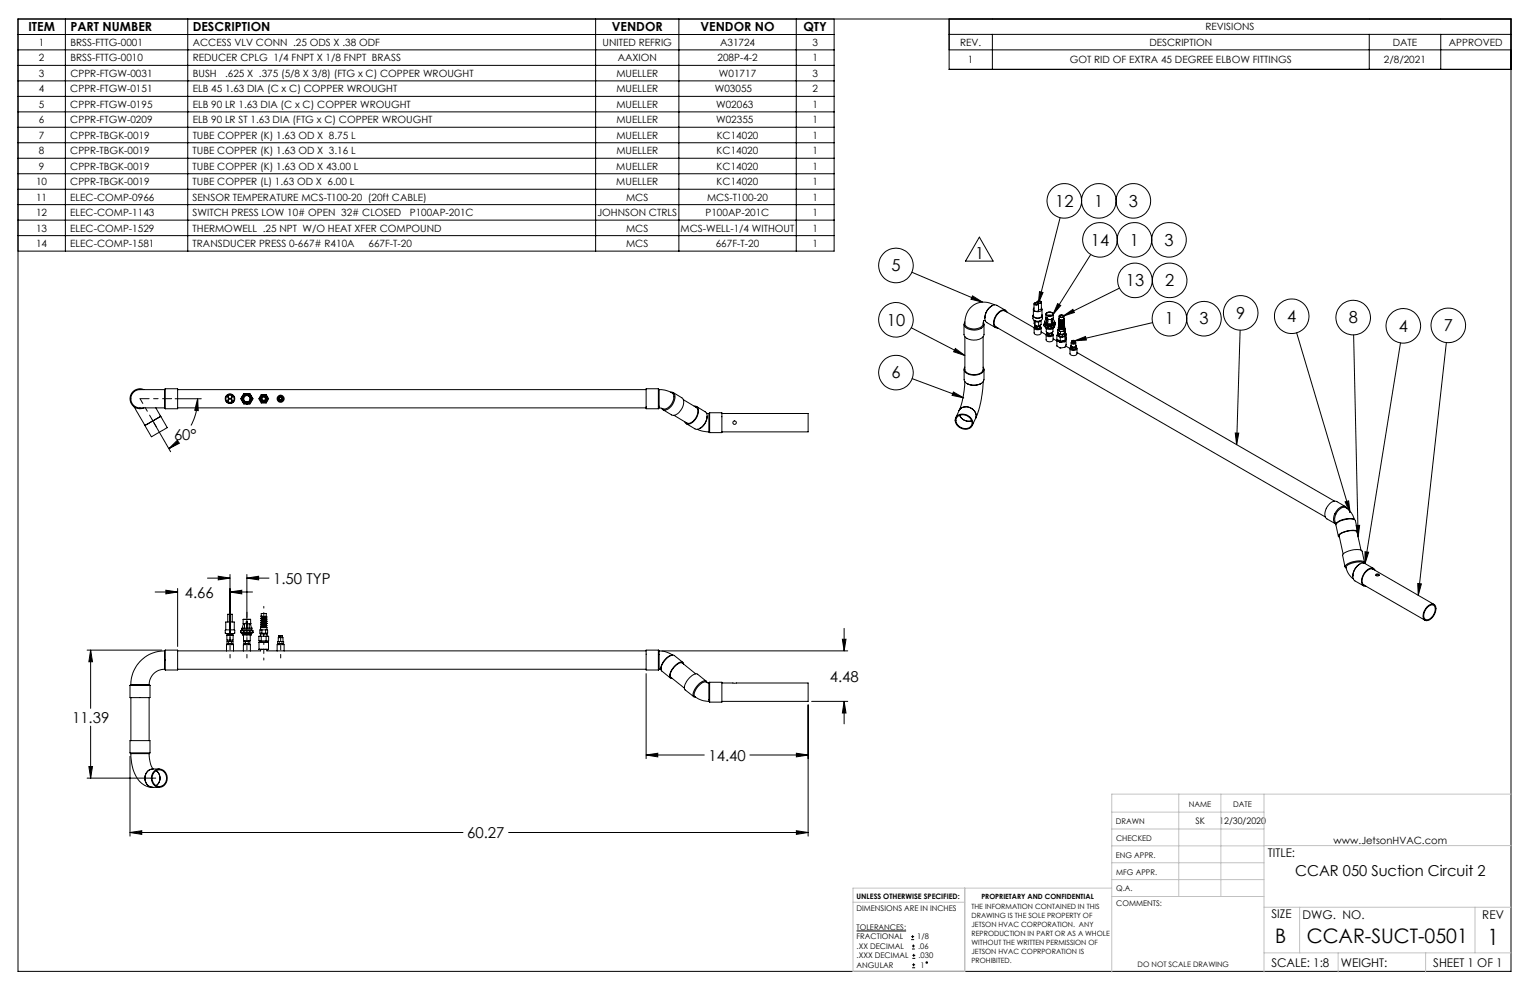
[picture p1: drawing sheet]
<svg xmlns="http://www.w3.org/2000/svg" width="432mm" height="279mm" viewBox="0 0 432 279" stroke-linecap="round" stroke-linejoin="round" font-family="sans-serif">
<g fill="none" stroke="#000" stroke-width=".28">
<path d="M5.1 9.7h230.3M5.1 14.1h230.3M5.1 18.5h230.3M5.1 5.4h421.3v268.7h-421.3zM18.5 5.4v65.5M53 5.4v65.5M168.1 5.4v65.5M191.6 5.4v65.5M224.7 5.4v65.5M235.4 5.4v65.5h-230.3M267.9 5.4v14.2h158.5M267.9 9.7h158.5"/>
<path d="M267.9 14.1h158.5M280.1 9.7v4.4M280.1 14.1v5.5M386.4 9.7v9.9M406.6 9.7v9.9M5.1 22.8h230.3M5.1 27.2h230.3M5.1 31.6h230.3M5.1 35.9h230.3M5.1 40.3h230.3M5.1 44.7h230.3M5.1 49h230.3"/>
<path d="M5.1 53.4h230.3M5.1 57.7h230.3M5.1 62.1h230.3M5.1 66.5h230.3M257.4 76.8l19.9 8.5M276.4 66.9l3.9 6.8h-7.8zM299.2 61.4l-6.1 24.2M307.8 71.8l-10.6 17M257.2 92.5l15.1 7.8M269.6 98.4l2.7 1.9-3.2-1zM272.1 91.5v2.9a2.93 2.93 0 0 0 3.7 1.5 1.95 1.95 0 0 0 1.9-1.5v-2.9M272.3 90.9a1.39 1.39 0 0 0 1.3 2.1 3.3 3.3 0 0 0 4.1-1.2l-.2-.9"/>
<path d="M272.3 95v9.2a2.96 2.96 0 0 0 4.2 1.2l1-.9v-9.5M274.5 83.5l2.8 1.8-3.3-.8zM277.6 90.5l.5 .1M278 89.7l.3 1.2 2.7 1.6M279.9 86.3a4 4 0 0 0-1.9 3.4M280.6 86a5.4 5.4 0 0 0-6 .2 5.4 5.4 0 0 0-2.1 5.7 3.4 3.4 0 0 0 4.9-.3l.2-1.1M281 92.2l93.1 53.7M283.6 87.7l8.3 4.8v1.4a1.11 1.11 0 0 0 1.9 0v-1.4M283.8 87.8a2.3 2.3 0 0 0-2.8 1.8 1.95 1.95 0 0 0 .2 2.7M283.8 87.6l-2.5-1.4a2.65 2.65 0 0 0-3 2.1l-.3 1.4M284.2 88.1a1.42 1.42 0 0 0-2.4 .1l-.2 .2a3.2 3.2 0 0 0-.8 3.9l.9 .3M291.5 89.2v.6a1.49 1.49 0 0 0 1.3 .9 1.49 1.49 0 0 0 1.4-.8v-.7"/>
<path d="M291.6 88.9l-.1 .4M291.6 88.9a1.35 1.35 0 0 0 1.2 1 1.35 1.35 0 0 0 1.3-.7v-.3M291.6 87.3v1.8a1.44 1.44 0 0 0 2.5 0v-1.8M291.8 85.6l.8-.2a.59 .59 0 0 1 .6-.5 .59 .59 0 0 1 .6 .5l-.7 .2a.63 .63 0 0 1-.7 .5 .63 .63 0 0 1-.6-.5zM291.8 85.7v1.9l.2 .2M291.8 86.9l-.2 .5 .4 .4M291.9 90.4v.9l.2 .6M292 85.8v-.1a.59 .59 0 0 1 .9 .1M292 90.5l.1 .3M292.1 91.9h.1M292.1 85.5h.1a.36 .36 0 0 1 .5-.1 .36 .36 0 0 1 .1 .5l-.1 .1a.36 .36 0 0 1-.5 0 .36 .36 0 0 1-.1-.5zM292.1 92.1a.59 .59 0 0 0-.1 .8 .59 .59 0 0 0 .8 .2 .62 .62 0 0 0 .8-.2 .62 .62 0 0 0 0-.8"/>
<path d="M292.1 91.9v.5l.6 .3M292.1 91.9l.6 .3M292.1 90.8l1 .1M292.1 91.9l1 .1M292.1 90.8v1.1M292.2 90.6l.4 .2 .9-.2M292.3 92.6v-.2a.69 .69 0 0 0 1.1 .2M292.6 85.3v.1M292.7 92.2v.5M292.8 85.3l.4-.3 .5 .3M292.8 85.1l.2-.1a.36 .36 0 0 1 .5 0 .36 .36 0 0 1 .1 .5h-.1a.41 .41 0 0 1-.5 .1 .41 .41 0 0 1-.2-.5zM293.1 85.7v1.9l-.5 .3-.6-.1"/>
<path d="M293.1 90.9v1.1M293.4 82.3l1 .2-1.3 3.1zM293.4 92.6h.1M293.4 92.1l-.7 .1M293.4 92.1v.5M293.4 92.6l-.7 .1M293.5 91.8l-.5 .3-.8-.2M293.5 91.8l-.1 .3M293.6 91.8l-.2 .8M293.8 90.4v.1M293.8 90.5v1.1l-.7 .4M293.8 93.7l1.4 .8"/>
<path d="M293.8 90.5l-.7 .4M293.9 85.3v1.8l-.3 .3h-.5M293.9 86.9a.71 .71 0 0 1 0 .8 .71 .71 0 0 1-.8 .3l-1.1-.2M294.1 88.9l.1 .4M294.6 91.5l1.2 .8M294.6 91.5v.4l1.2 .7M294.8 91.1a1.51 1.51 0 0 0 2.5 .7l.3-.7M294.9 90.7a1.37 1.37 0 0 0 2.1 .8l.5-.3 .1-.5M294.9 90.7l-.1 .4M295 92.2a1.51 1.51 0 0 0 2.5 .2M295.1 92.3a1.82 1.82 0 0 0 2.1 .2M295.1 91.1l1 .3 1-.2"/>
<path d="M295.2 88.7v1.1M295.2 94.4v1.5a1.11 1.11 0 0 0 2 0v-1.5M295.3 90.1a.58 .58 0 0 0-.4 .6 .58 .58 0 0 0 .3 .5M295.3 92.7v.8a1.05 1.05 0 0 0 1.6 .4M295.3 90.1h.1M295.3 90.1l.2 .1M295.3 88.4a1.01 1.01 0 0 1 1.1-.4 1.01 1.01 0 0 1 .7 .8l-.2 .2a.99 .99 0 0 1-1.6-.5zM295.5 88.3l.2-.1a.83 .83 0 0 1 1.3 .6 .92 .92 0 0 1-.9 .4 .92 .92 0 0 1-.7-.8zM295.5 94.1a.54 .54 0 0 0-.2 .7 .54 .54 0 0 0 .7 .2 .72 .72 0 0 0 .8 0 .72 .72 0 0 0 .2-.9M295.5 93.9v.4l.6 .3M295.5 90l-.2 1.2M295.5 88.2a.55 .55 0 0 0-.3 .8 .55 .55 0 0 0 .7 .3 .79 .79 0 0 0 .9-.1 .79 .79 0 0 0 .3-.8l-.2-.2"/>
<path d="M295.6 90h.1M295.6 90l-.3 1.2M295.6 89.7v.3l-.3 .1zM295.6 89.7l-.2-.2-.3 .5 .2 .1M295.6 89h1.2M295.6 94.4a.67 .67 0 0 0 1.2 .1M295.7 94.4v.1M295.7 90.9l-.4 .3M295.8 90.1v.8M295.8 92.3v.3M295.8 94.1l.3 .1M295.9 94.1h.6"/>
<path d="M296.1 94.2v.4M296.7 90.1v.8M296.7 90.9l.4 .3M296.8 94.5h.1M296.8 94.1l-.7 .1M296.8 94.1v.4M296.8 94.5l-.7 .1M296.9 93.9l-.1 .2M296.9 90h.1M296.9 90l.2 1.2M297 93.9v.2M297 94.1l-.2 .4"/>
<path d="M297.1 89.9v.2M297.1 90.1a.54 .54 0 0 1 .5 .5 .54 .54 0 0 1-.3 .5M297.1 90.1l-.1 .1M297.2 92.7v.8l-.3 .4M297.2 95.6l1.1 .6M297.3 88.7v.9a1.25 1.25 0 0 1-1.8 .4M297.4 92l-1.6 .3M297.4 92.4l-1.6 .2M297.4 92v.4M297.6 90.7v.4M297.9 91l-.3-.1a1.58 1.58 0 0 1-2.7 0l-.3 .6M297.9 91l-.5 1"/>
<path d="M297.9 91l-.5 1.4M298.3 96.1v1.5l.9 .6 1.4-.2 .3-.7M298.3 94.7v1l.9 .6M298.3 94.7l.9 .5M298.5 85.7l.9 .5-2.2 2.6zM298.5 95.9l.7 .6 1.2-.2 .1-.2M298.5 94.1l-.2 .6M298.6 93.2l.7 .4M298.6 93.2v.7l.7 .5M298.6 93.8l-.1 .5 .3 .6M298.6 94l.2 .4M298.7 92.9l-.1 .3"/>
<path d="M298.7 92.3v.1M298.7 92.4a1 1 0 0 0 1.6 .4M298.7 92.5v.5a1.05 1.05 0 0 0 1.8 0v-.5M298.7 91.8a.93 .93 0 0 0 .8 .7 .93 .93 0 0 0 1-.5M298.8 91.3a.9 .9 0 0 0 .7 .7 .9 .9 0 0 0 .9-.5M298.8 92.1a.93 .93 0 0 0 .5 .8 .93 .93 0 0 0 1-.1M298.8 90.8a.85 .85 0 0 0 .7 .7 .85 .85 0 0 0 .9-.4M298.8 94.7l1.1 .2M298.8 91.6a.93 .93 0 0 0 .5 .8 .93 .93 0 0 0 1-.1l.2-.3-.2-.2M298.8 96.1l.4 .2M298.8 94.4l1.1 .1M298.8 94.4v.5"/>
<path d="M298.8 94.9l1.1 .2M298.8 89.9a.79 .79 0 0 0 .7 .6 .79 .79 0 0 0 .8-.4M298.8 90.3a.82 .82 0 0 0 .7 .7 .82 .82 0 0 0 .9-.4M298.8 91.1a.84 .84 0 0 0 .6 .9 .84 .84 0 0 0 1-.4l-.1-.2M298.9 90.6a.81 .81 0 0 0 .6 .8 .81 .81 0 0 0 .9-.4l-.2-.1M298.9 89.8a.74 .74 0 0 0 .6 .6 .74 .74 0 0 0 .8-.4M298.9 94.1l.4 .3M298.9 89.1l.1-.1a.66 .66 0 0 1 .7-.2 .66 .66 0 0 1 .5 .6l-.3 .2a.68 .68 0 0 1-1-.5zM298.9 90.1a.77 .77 0 0 0 .6 .8 .77 .77 0 0 0 .9-.4l-.2-.1M298.9 89.2v.7M298.9 92.3a.81 .81 0 0 0 1.3 .1M299 91.8a.72 .72 0 0 0 1.2 .1"/>
<path d="M299 91.3a.67 .67 0 0 0 1.2 .1M299 90.8a.62 .62 0 0 0 1.1 .1M299.1 90.3a.59 .59 0 0 0 1 .1M299.1 89.2l.3-.2a.34 .34 0 0 1 .4 0 .34 .34 0 0 1 .1 .4l-.5 .1zM299.1 92.4l.7 .2 .3-.1M299.2 90.4l.4 .2 .4-.1M299.2 91.9l.4 .2 .5-.1M299.2 91.9l.4 .2 .4-.1M299.2 90.9l.5 .2 .3-.1M299.2 90.4h.1M299.2 91.4l.5 .2 .4-.1-.6 .1zM299.2 92.4l.4 .2 .4-.1"/>
<path d="M299.2 95.2v1.1M299.3 90.5h.1M299.3 90.9v.1M299.3 91.4v.1M299.3 91.9v.1M299.3 93.6v.8M299.9 94.5v.6M299.9 92.1l.1 .1M300 89.2l2.8-1.9 .4 .9zM300 91.7l-.8 .1M300.2 94.3l-.8 .1M300.2 96.2l-.9 .1"/>
<path d="M300.3 89.2v.7a.8 .8 0 0 1-1.4 0M300.3 92.4v.4M300.4 93.5l-1.1 .1M300.4 93.5v.7M300.4 94.2l-1.1 .2M300.4 92.3a.89 .89 0 0 1-.8 .8 .89 .89 0 0 1-.9-.7M300.5 92.8l.1 .1M300.5 93.8l.1 .3M300.6 95l-1.4 .2M300.6 95v1.1M300.6 96.1l-1.4 .2M300.6 94.1l.3 .2"/>
<path d="M300.6 92.9l-.2 .6M300.6 92.9v.7l-.2 .6M300.6 94.1v.5l-.7 .5M300.6 94.1l-.7 .4M300.7 97.6l1.3 .8M300.8 95.6l.1 .2-.3 .6-1.2 .2-1.1-.5 .1-.3M300.9 97.3h.1M300.9 95.7v1.6M300.9 94.3v1l-.3 .8M300.9 94.3l-.3 .7M302 98.3v1.5a1.15 1.15 0 0 0 2 0v-1.5M302.2 98a.52 .52 0 0 0-.2 .7 .52 .52 0 0 0 .7 .2 .71 .71 0 0 0 .9 0 .71 .71 0 0 0 .2-.9h-.1"/>
<path d="M302.2 97.7l.6 .3M302.2 97.7v.5l.6 .3M302.3 96.7v.9a.78 .78 0 0 0 1.3 0v-.9M302.3 97.4l-.1 .3M302.4 98.4v-.1a.7 .7 0 0 0 1.1 .1M302.4 96.4l.2 .5a.58 .58 0 0 0 .9-.2v-.3M302.4 96.5a.6 .6 0 0 0 .5 .7 .6 .6 0 0 0 .7-.5l-.1-.2M302.6 96.2l.1-.1a.35 .35 0 0 1 .4-.1 .35 .35 0 0 1 .2 .4 .4 .4 0 0 1-.5 .2 .4 .4 0 0 1-.2-.4zM302.6 96.1a.34 .34 0 0 0-.1 .5 .34 .34 0 0 0 .5 .1l.2-.1a.27 .27 0 0 0 .3-.2 .27 .27 0 0 0-.3-.3M302.7 96.2a.32 .32 0 0 1 .3-.1 .32 .32 0 0 1 .2 .3h-.5zM302.8 98v.5M303.2 96.2l3.2-1.2 .2 1z"/>
<path d="M303.5 98.4h.1M303.6 98v.4M303.6 98h-.8M303.6 98.4l-.8 .1M303.6 97.4l.1 .1M303.7 97.5l-.1 .5M303.7 97.5v.5M303.7 98l-.1 .4M304 99.5l72.6 41.9M315.9 81.3l-15.9 7.9M325.3 91.1l-22.1 5.1M350 93.2l-1 32.3"/>
<path d="M365.9 93.9l15.1 50.8M382 94.5l1.3 57.1M395.3 96.8l-10.1 62.3M408.2 96.7l-7.9 71.3M37.8 114.8l3.1 5.3M40.6 110a2.8 2.8 0 0 0-3.9 2.5 2.8 2.8 0 0 0 3.9 2.6M43.5 119.4l4.7 8.1M44 115.1l1.4 2.4M45.4 117.5l1.8 3.2-4.2 2.4-.3 .2-1.8-3.2M45.4 117.5l-4.5 2.6M46.4 115.1l.3 .3M46.4 110h-3.3a12.4 12.4 0 0 0-5 .4 2.67 2.67 0 0 0-.9 3.3 2.67 2.67 0 0 0 3.2 1.4h6"/>
<path d="M46.4 110v5.1M46.6 109.7v5.7M46.6 109.7h3.5v5.7h-3.5M46.7 109.7l-.3 .3M49.4 112.5h7.4M50.1 115.1h132.3M50.1 110h132.3M55.8 112.5l.2 3.4-1-.1zM55.8 112.5l-.6 4.2-1.3 3.4M64.5 111.5a.65 .65 0 0 1 .9 .1 .65 .65 0 0 1-.2 .9 .64 .64 0 0 1 .2 1 .64 .64 0 0 1-1 0 .64 .64 0 0 1 .2-1l-.3-.4zM68.6 112.5h-.2l.2 .1M68.8 111.1h1.7l.9 1.4-.9 1.5h-1.7l-.4-.7-.5-.8z"/>
<path d="M69.5 113.9h.1M69.5 113.9v-.3h.3v.3M69.5 113.9h.3M69.6 113.6h.1M69.6 111.5v-.3l.1 .3M69.7 113.6h.1M69.8 113.9h.1M70.7 112.5h.3l-.3 .1M73.5 112.7v.4l.3 .1M73.6 112.8a.89 .89 0 0 1 .7-1.1 .89 .89 0 0 1 1 .7 .89 .89 0 0 1-.9 1M73.7 111.3h1.4l.7 1.2-.7 1.2h-1.4l-.6-1.2zM73.8 111.8l-.3 .2v.3"/>
<path d="M73.9 111.6h1.1l.5 .9-.5 1h-1.1l-.6-1zM74.1 113.4h.3M74.2 111.6h.5M74.2 113.5l.2 .1 .3-.1M74.4 111.8a.71 .71 0 0 1 .7 1 .71 .71 0 0 1-1.2 .2 .71 .71 0 0 1 .3-1.1l.2-.1M74.4 111.8a.73 .73 0 0 0-.5 1.1 .73 .73 0 0 0 1.3 0 .73 .73 0 0 0-.5-1.1 .77 .77 0 0 0-.9 1 .77 .77 0 0 0 1.2 .4 .77 .77 0 0 0-.1-1.3 .8 .8 0 0 0-1.2 .6 .8 .8 0 0 0 1 .9 .8 .8 0 0 0 .4-1.3 .82 .82 0 0 0-1.3-.1 .82 .82 0 0 0 .3 1.3 .82 .82 0 0 0 1.1-.7 .85 .85 0 0 0-1-.8 .85 .85 0 0 0-.5 1.3 .85 .85 0 0 0 1.4 0 .88 .88 0 0 0-.6-1.4 .88 .88 0 0 0-1 1.1 .88 .88 0 0 0 1.4 .5l.3-.3 .1-.6M74.4 111.8h.1M75.1 111.8l.3 .2v.3M75.4 112.7v.4l-.3 .1M78.8 111.9h.8l.4 .6-.4 .7h-.8l-.4-.7zM185.8 109.7h-3.4v5.7h3.4M185.8 109.7v5.7"/>
<path d="M185.8 109.7l.2 .3M186 110a5.8 5.8 0 0 1 4 1.3 3.4 3.4 0 0 1-2.7 4.1l-1.3-.3M186 110v5.1M186 115.1l-.2 .3M189.3 110.7a1.3 1.3 0 0 1 1.1 1.9 3.5 3.5 0 0 1-3.1 3.1l-.6-.5M190 110.8l2.4 1.5a2.74 2.74 0 0 1-.4 3.6 2.26 2.26 0 0 1-2.5 1.2l-2.4-1.5M190.2 117.2l3.7 2.2M192.8 112.8l3.7 2.2M195.9 114.6a1.38 1.38 0 0 1 1.1 2.1 3.3 3.3 0 0 1-3.3 2.9l-.4-.6M196.4 114.9a1.85 1.85 0 0 1 .2 2.6l-.2 .4a2.23 2.23 0 0 1-2.7 1.4M196.6 114.7l2.4 1.5a2.59 2.59 0 0 1-.2 3.5 2.29 2.29 0 0 1-2.7 1.3l-2.4-1.4M199.4 116.6l.7 .1"/>
<path d="M199.6 117.4a3.9 3.9 0 0 1-2.2 3.5M200.1 116.7v5.1M200.3 116.5h3.4v5.6h-3.4M200.3 116.5v5.6M200.3 116.5l-.2 .2M203.7 116.7h24.4v5.2h-24.4M257.4 106.9l14.6 5.4M269.1 110.6l2.9 1.7-3.3-.7zM270.1 117.4a2.76 2.76 0 0 1 3-.2 2.76 2.76 0 0 1 1.4 2.7 2.67 2.67 0 0 1-2.8 1.2 2.67 2.67 0 0 1-2.1-2.2l.1-.8zM270.3 117.5a2.53 2.53 0 0 1 2.7-.1 2.53 2.53 0 0 1 1.2 2.5 2.39 2.39 0 0 1-2.9 .8 2.39 2.39 0 0 1-1.3-2.8zM270.7 115.9a2.64 2.64 0 0 1 3.2-.8 2.64 2.64 0 0 1 1.4 2.9M270.7 115.9l-1 2"/>
<path d="M270.9 117.2a2.73 2.73 0 0 0 3.3 1.5M272.1 104.2v2.9a2.86 2.86 0 0 0 3.7 1.5l1-.3 .8-.8 .1-3.3M272.3 107.7v.1a24.6 24.6 0 0 1-1.6 8.1M272.3 103.6a1.33 1.33 0 0 0 1.1 2 3.5 3.5 0 0 0 4.3-1.1l-.2-.9M272.9 108.2l.1 .1a3.9 3.9 0 0 0 3.9-.1M275.3 118l-.9 2.1M277.5 107.7a28.3 28.3 0 0 1-2.2 10.3M47.7 126.6l2.3-2.3 .6 .8zM49.8 125.1l-2.1 1.5M196.8 121.1l1.6 .6 1.7 .2 .2 .2M348.6 122.2h1l-.6 3.3zM377.9 151.2l1.2 5.2"/>
<path d="M379.6 141.6l1-.2 .4 3.3zM379.7 143l-2.4-1.4a2.2 2.2 0 0 0-2.6 1.3 2.61 2.61 0 0 0-.2 3.5l2.4 1.4M380.2 143.5a1.4 1.4 0 0 0-2.4 0 3.2 3.2 0 0 0-.9 4.3l.1 .1M382.2 146.6a4.7 4.7 0 0 0-2.9-3.4 3.4 3.4 0 0 0-2.4 4.3l.3 .2M382.3 146.6a5.2 5.2 0 0 0-5.2 1.2M382.7 148.3h1l-.4 3.3zM383 150.1l1.1 5.2M383 150.2a2.06 2.06 0 0 0-2.4-.3l-1.6 .4a1.21 1.21 0 0 0-1 1M383.1 150.5a.6 .6 0 0 0-.1-.7 .6 .6 0 0 0-.7-.1 5.4 5.4 0 0 0-4.6 1.5l.3 .4M383.2 150.1l-.7-3.2a3.7 3.7 0 0 0-3.9 0l-1.2 .6-.4 .6 .7 3.2M383.8 159.2a4 4 0 0 0-2 3.4M384.9 158.9a4.9 4.9 0 0 0-5 1 4.7 4.7 0 0 0 2.1 3.5"/>
<path d="M385.1 159a.75 .75 0 0 0-1.1-.7 5.5 5.5 0 0 0-4.4 1.5l.3 .5M385.1 158.7l-.7-3.1a4 4 0 0 0-4 0l-.4 .1a1.38 1.38 0 0 0-1.1 1.1l.7 3.1M385.2 159a2.6 2.6 0 0 0-2.9 1.9 2.44 2.44 0 0 0 .1 3l2.4 1.4M385.2 159l2.5 1.4M385.2 155.7l1.1 .2-1.1 3.2zM43.8 167.1h6.3M46.8 166.6l3.3 .5-3.3 .5zM50.1 166.1v16.4M58.6 163.2h6.3M61.6 162.6l3.3 .6-3.3 .5zM63.6 177.8h2.5l.2 .9-2.7 .1zM63.7 177.8v-2.3h2.4v2.3"/>
<path d="M63.9 178.8l.3 .3M64 179.3h1.8v1.4h-1.8zM64.2 179.1h1.5M64.2 179.1v.2M64.3 175.5v-2.1h1.2v2.1M64.9 167.1l3.3-.5v1zM64.9 162.1v16.8M64.9 167.1h6.4M64.9 179.3v1.4M65.7 179.1v.2M65.9 178.8l-.2 .3M67.9 178h.9"/>
<path d="M67.9 178.5l.5 .1M67.9 178v.5M68.2 178h2.9M68.2 178h-.3M68.3 177.6h1.8a.6 .6 0 0 1 1 .4M68.4 177.3l-.2 .7M68.4 178.6h1.3M68.4 177.3h1.3M68.4 177.3h.1M68.4 178.9h2.5M68.4 178.6v.6h2.5v-.6M68.6 174.8l.1 1.2"/>
<path d="M68.6 174.8h2.1M68.7 176h1M68.7 176h.1M68.7 176l-.3 1.3M68.7 179.2v1.6h1.9v-1.6M68.8 178h1.7M68.8 178.5l.9 .1M68.8 178v.5M68.8 178.5l-.4 .1M69 176.1v1.1M69.5 175.5h.3v.4h-.3zM69.7 162.1v16.8"/>
<path d="M69.7 163.2h6.2M69.7 163.2l3.3-.6v1.1zM69.7 178.6h1.3M69.7 177.3h1.3M69.7 176h1M69.7 176v1.3M70.3 176.1v1.1M70.5 178h.9M70.5 178v.5M70.5 178.5l-.8 .1M70.5 178.5l.5 .1M70.7 176h.1"/>
<path d="M70.7 176l.3 1.3M70.7 174.8v1.2M71 177.3h.1M71 177.3v.3M71.1 178h.3M71.4 178.5l-.4 .1M71.4 178v.5M73.1 179.6h2.7v1.3h-2.7zM73.3 177.8h2.2v.9h-2.2zM73.5 179.6v-.7h1.9v.7M73.5 177.8v-.7h1.8l.1 .7M73.6 176.8v.2"/>
<path d="M73.6 177l.3 .1M73.6 176.2v.2M73.6 176.4l1.7 .2-.2 .2M73.6 176.4l1.5 .4-.4 .1 .3-.1-.6-.2M73.6 176.2l1.7 .3-1.5-.4 .4-.1-.3 .1 .5 .1M73.6 176.8l1.7 .3-1.5-.4 .4-.1-.3 .1 .5 .1M73.6 177l1.3 .1M73.6 175.8l1.6 .1-.2-.1M73.6 175.8h.1M73.6 178.7v.2M73.7 175v.2M73.7 174.6l1.5 .1"/>
<path d="M73.7 175.2l1.3 .4h-.1M73.7 175l1.5 .3M73.7 175.2l1.5 .3M73.7 175.2h.1M73.7 173.8v.2M73.7 174.6h.1M73.7 174l1.5 .3v-.2M73.7 174l.2 .1M73.7 173.8l1.4 .3-.3-.1M73.7 173.1h1.4v.9l-1.4-.2zM73.7 179.6v1.3M73.8 176.7l-.2 .1"/>
<path d="M73.8 176.1l-.2 .1M73.9 175.5l-.3 .1M73.9 174.9l-.2 .1M73.9 177.8v.9M73.9 174.3l-.2 .1M74 174.1l.9 .3-.3 .1 .3-.1-.5-.2M74 175.5l.2-.1-.2 .1 .4 .1M74.2 174.8l-.3 .1 1.3 .4M74.2 175.4l-.4 .1 1.2 .3M74.2 174.8l-.2 .1 .4 .1M74.3 176l-.3 .1M74.3 176.6l-.3 .1"/>
<path d="M74.4 176l.5 .2-.2 .1 .3-.1-1.4-.4 1.6 .2M74.4 174.4l-.4-.1 .2-.1-.3 .1 1.3 .4M74.4 176.8h.1M74.4 176.6h.1M74.4 176h.1M74.4 174.8h.1M74.4 175.4l.4 .2M74.4 174.8l.5 .2-.3 .1M74.4 176.2h.1M74.4 178.9v.7M74.8 175.6l-.2 .1M74.9 176.1l-.3 .2"/>
<path d="M74.9 176.7l-.3 .1M75 177.8v.9M75.1 179.6v1.3M75.1 174.3l-.2 .1M75.2 174.9l-.2 .1M75.2 174.1h.1M75.2 174.7v.2M75.2 175.5l-.2 .1M75.2 174.9l-1.5-.3 1.3 .4-.3 .1M75.2 174.7h.1M75.2 178.7v.2M75.2 175.3v.2"/>
<path d="M75.2 176.1l-.2 .1M75.2 175.9h.1M75.2 175.3h.1M75.3 175.9v.1M75.3 176.5v.1M78.7 179.5h1M78.7 179.5v.5M79.7 179.5v.5M238.2 177.3v6.4M384.8 165.1l17.4 9.9M387.4 160.6l17.3 10M387.6 160.7a1.96 1.96 0 0 0-2.5 1.2 2.29 2.29 0 0 0 0 3.3"/>
<path d="M388.1 161a1.37 1.37 0 0 0-2.3-.1 3.3 3.3 0 0 0-1.1 4.3l.8 .3M388.3 162.4l.4-.2 .5 .2M388.4 162.1l.1-.1a.38 .38 0 0 1 .5 0 .38 .38 0 0 1 .1 .5 .43 .43 0 0 1-.5 .1 .43 .43 0 0 1-.2-.5zM400.1 164.7l1 .1-.8 3.2zM402.7 171.3a1.4 1.4 0 0 1 2.4-.3 3.3 3.3 0 0 1-2.8 4.1 1.98 1.98 0 0 1-.1-3zM402.8 171.4a1.26 1.26 0 0 1 2.1-.2 2.91 2.91 0 0 1-2.5 3.7 1.81 1.81 0 0 1-.1-2.7zM24.6 183.5h21M25.6 183.5l.5 3.3h-1zM25.6 183.5v16.4M36.7 193.4h5.6M36.7 193.4v3.5h5.6v-3.5M36.9 193.2l-.2 .2"/>
<path d="M36.9 193.2h5.2M36.9 196.9v12.1M42.1 193.2l.2 .2M42.1 196.9v12.1M46.4 188.9l.3 .2M46.4 188.9a4.3 4.3 0 0 0-4.3 4.3M46.4 183.7a9.5 9.5 0 0 0-9.5 9.5M46.4 183.7v5.2M46.6 183.5v5.6M46.6 183.5h3.5v5.6h-3.5M46.7 183.5l-.3 .2M50.1 188.9h132.3"/>
<path d="M50.1 183.7h13.8M63.9 183.7v-1.8h2v1.8M63.9 183.7h2M64.1 181h1.7v.6h-1.7zM64.2 180.7v.3M64.3 181.6v.3M64.5 181v.6M65.3 181v.6M65.5 181.6v.3M65.6 180.7v.3M65.9 183.7h2.8M68.7 183.7v-1.8h2v1.8"/>
<path d="M68.7 183.7h2M68.8 181h1.7v.6h-1.7zM69 180.8v.2M69.1 181.6v.3M69.3 181v.6M70.1 181v.6M70.2 181.6v.3M70.3 180.8v.2M73.1 181.3h2.7M73.1 183.2h2.7M73.1 183.2h.1M73.1 181.3h.1"/>
<path d="M73.1 181.3v1.9M73.1 181.3h2.6M73.1 183.2h2.6M73.6 183.3v.4h-2.9M73.6 180.9l.1 .3M75.2 180.9v.3M75.3 183.3v.4h2.9M75.7 181.3h.1M75.7 183.2h.1M75.8 181.3v1.9M78.2 183.7v-1.8h2v1.8M78.2 183.7h2"/>
<path d="M78.4 181h1.6v.6h-1.6zM78.5 181v-1h1.4v1M78.6 181.6v.3M78.8 181v.6M79.6 181v.6M79.8 181.6v.3M80.2 183.7h102.2M182.4 190.1v24M185.8 183.5v5.6M185.8 183.5h-3.4v5.6h3.4M185.8 183.5l.2 .2M186 183.7a6.7 6.7 0 0 1 3.8 1.2"/>
<path d="M186 188.9l.5 .1M186 183.7v5.2M186 188.9l-.2 .2M186.5 188.8l.2 .5 2.5 2M186.8 183.7h52.5M189.3 191.1l3.8 3.1M189.7 184.9a4.5 4.5 0 0 0-3.2 3.9M192.5 187.1l3.9 3.1M192.7 187.2a2.02 2.02 0 0 0-2.4 1.1l-.8 1.1a1.36 1.36 0 0 0-.1 1.8M192.7 186.9l-2.4-1.9a2.75 2.75 0 0 0-2.9 1.6l-.6 1.2-.3 1M192.9 187.4a.75 .75 0 0 0-.5-.6 .75 .75 0 0 0-.8 .2 4.9 4.9 0 0 0-2.6 4.1l.3 .3 .4 .1M196.1 196.6a6.5 6.5 0 0 0 4 1.3l.2 .3"/>
<path d="M199.3 192.3l-2.4-2a2.32 2.32 0 0 0-2.5 1.2l-1 1.4a1.7 1.7 0 0 0 0 1.8l2.4 1.9M199.5 192.7a.82 .82 0 0 0-1.4-.3 4.6 4.6 0 0 0-2.4 4.1l.6 .2M200.1 192.8l-.5-.1a1.37 1.37 0 0 0-1.9 .3 3.6 3.6 0 0 0-1.7 3.5l.1 .1M200.1 192.8v5.1M200.3 192.5h3.4v5.7h-3.4M200.3 192.5v5.7M200.3 192.5l-.2 .3M203.7 192.8h24.4v5.1h-24.4M228.1 198.9v37.1M229.1 197.9h10.2M237.7 180.4h1.1l-.6 3.3zM238.2 197.9l.6 3.3h-1.1z"/>
<path d="M238.2 197.9v6.4M24.6 219.6h19.4M25.1 216.3h1l-.5 3.3zM25.6 204.9v14.7M36.7 213.5v22.5M36.7 212.5h5.6M36.9 212.7a10.5 10.5 0 0 0 3.5 8.7l1.6 .7 3 .1M36.9 212.7l-.2-.2v-3.5h5.6v3.5l-.2 .2M36.9 212.7h5.2M42.1 212.7a7.4 7.4 0 0 0 1.1 4.3M43 217h2M43.1 217a2.62 2.62 0 0 0-2.2 2.6 2.62 2.62 0 0 0 2.2 2.6"/>
<path d="M43.6 217.9a2.08 2.08 0 0 1 2.6-.2 2.08 2.08 0 0 1 .7 2.5 2.02 2.02 0 0 1-2.3 1.7 2.02 2.02 0 0 1-1.7-2.3l.3-1.2zM43.6 217.6a2.35 2.35 0 0 1 2.9 .1 2.35 2.35 0 0 1 .5 2.9 2.23 2.23 0 0 1-2.8 1.5 2.23 2.23 0 0 1-1.4-2.8l.2-1zM44.1 217.5a2.56 2.56 0 0 1 0 4.2M182.4 213.1h16.4M182.4 213.1l3.2-.5v1zM211.6 213.1h16.5M224.8 212.6l3.3 .5-3.3 .5zM36.7 234.9h94M36.7 234.9l3.3-.4v1zM143.5 234.9h84.6M224.8 234.5l3.3 .4-3.3 .6zM241.7 262.7h14"/>
<path d="M257.1 265.2h.9M257.1 264.3h.9M257.4 267.8h.8M257.4 267h.8M257.4 273.1h.9M257.4 272.3h.9M257.5 270.5h.8M257.5 269.6h.8M257.6 263.9v.9M257.8 266.6v.8M257.8 271.9v.8M257.9 269.2v.9"/>
<circle cx="300.4" cy="56.7" r="4.9"/>
<circle cx="310.1" cy="56.7" r="4.9"/>
<circle cx="319.9" cy="56.7" r="4.9"/>
<circle cx="252.8" cy="74.9" r="4.9"/>
<circle cx="310.4" cy="67.7" r="4.9"/>
<circle cx="320.2" cy="67.7" r="4.9"/>
<circle cx="320.3" cy="79.1" r="4.9"/>
<circle cx="329.9" cy="67.7" r="4.9"/>
<circle cx="330.1" cy="79.1" r="4.9"/>
<circle cx="252.8" cy="90.3" r="4.9"/>
<circle cx="330" cy="89.9" r="4.9"/>
<circle cx="339.8" cy="90" r="4.9"/>
<circle cx="350.2" cy="88.3" r="4.9"/>
<circle cx="364.6" cy="89.3" r="4.9"/>
<circle cx="381.9" cy="89.6" r="4.9"/>
<circle cx="396" cy="92" r="4.9"/>
<circle cx="408.7" cy="91.8" r="4.9"/>
<circle cx="64.9" cy="112.5" r="1.34"/>
<circle cx="64.9" cy="113.1" r=".48"/>
<circle cx="64.9" cy="112" r=".48"/>
<circle cx="64.9" cy="112.6" r="1.25"/>
<circle cx="64.9" cy="112.6" r="1.21"/>
<circle cx="69.6" cy="112.5" r="1.38"/>
<circle cx="69.7" cy="112.5" r="1.43"/>
<circle cx="69.7" cy="112.5" r="1.06"/>
<circle cx="69.7" cy="112.5" r=".99"/>
<circle cx="69.7" cy="112.5" r=".89"/>
<circle cx="74.4" cy="112.5" r=".46"/>
<circle cx="74.4" cy="112.5" r=".91"/>
<circle cx="74.4" cy="112.5" r=".69"/>
<circle cx="79.2" cy="112.5" r=".33"/>
<circle cx="79.2" cy="112.5" r=".99"/>
<circle cx="79.2" cy="112.5" r=".42"/>
<circle cx="79.2" cy="112.6" r=".66"/>
<circle cx="79.2" cy="112.5" r=".52"/>
<circle cx="207.3" cy="119.3" r=".49"/>
<circle cx="252.9" cy="105.2" r="4.9"/>
<circle cx="261.6" cy="271.7" r=".21"/>
</g>
<path d="M64.9 185.7v-5.8M69.7 185.7v-5.8M79.2 185.7v-5.8" fill="none" stroke="#000" stroke-width=".28" stroke-dasharray="15.2 1.3 1.3 1.3" stroke-dashoffset="14.3"/>
<path d="M74.5 175.9v-4.8M74.5 181.3v5" fill="none" stroke="#000" stroke-width=".28" stroke-dasharray="15.2 1.3 1.3 1.3" stroke-dashoffset="14.7"/>
<path d="M64.9 171.3v6.2" fill="none" stroke="#000" stroke-width=".28" stroke-dasharray="15.2 1.3 1.3 1.3" stroke-dashoffset="14.1"/>
<path d="M39.5 112.5l3.5 6M69.7 179.6v-6.8" fill="none" stroke="#000" stroke-width=".28" stroke-dasharray="15.2 1.3 1.3 1.3" stroke-dashoffset="13.7"/>
<path d="M39.5 112.5h8.9" fill="none" stroke="#000" stroke-width=".28" stroke-dasharray="15.2 1.3 1.3 1.3" stroke-dashoffset="12.7"/>
<path d="M43 118.5l1.1 2" fill="none" stroke="#000" stroke-width=".28" stroke-dasharray="15.2 1.3 1.3 1.3"/>
<g fill="none" stroke="#c0c0c0" stroke-width=".28">
<path d="M313.8 234h42.9M313.8 229.2h42.9M332.7 224.1v28.9M344.6 224.1v28.9M356.7 224.1v50.3M426.4 224.1h-112.6v50.3M426.4 238.7h-112.6M240.7 254.6h31.6M272.3 250.6v23.5h-31.6v-23.5h73.1M313.8 253h42.9M313.8 243.5h42.9M313.8 248.2h42.9"/>
<path d="M356.7 256h69.7M366.8 256v12.9M416.3 256v12.9M356.7 268.9h69.7M377.6 268.9v5.5M402.3 268.9v5.5"/>
</g>
<g fill="#000">
<path d="M269.1 110.6l2.9 1.7-3.3-.7zM269.6 98.4l2.7 1.9-3.2-1zM274.5 83.5l2.8 1.8-3.3-.8zM293.4 82.3l1 .2-1.3 3.1zM298.5 85.7l.9 .5-2.2 2.6zM300 89.2l2.8-1.9 .4 .9zM303.2 96.2l3.2-1.2 .2 1zM348.6 122.2h1l-.6 3.3zM379.6 141.6l1-.2 .4 3.3zM382.7 148.3h1l-.4 3.3zM385.2 155.7l1.1 .2-1.1 3.2zM400.1 164.7l1 .1-.8 3.2z"/>
<path d="M25.1 216.3h1l-.5 3.3zM25.6 183.5l.5 3.3h-1zM36.7 234.9l3.3-.4v1zM224.8 234.5l3.3 .4-3.3 .6zM182.4 213.1l3.2-.5v1zM224.8 212.6l3.3 .5-3.3 .5zM238.2 197.9l.6 3.3h-1.1zM237.7 180.4h1.1l-.6 3.3zM64.9 167.1l3.3-.5v1zM46.8 166.6l3.3 .5-3.3 .5zM61.6 162.6l3.3 .6-3.3 .5zM69.7 163.2l3.3-.6v1.1zM47.7 126.6l2.3-2.3 .6 .8zM55.8 112.5l.2 3.4-1-.1z"/>
</g>
<text font-size="6.3" x="419.8" y="266.7">1</text>
<g font-size="5.6">
<text x="359.9" y="266.2">B</text>
<text x="368.8" y="266.2">CCAR-SUCT-0501</text>
</g>
<g font-size="4.7">
<text x="297.8" y="58.3">12</text>
<text x="308.8" y="58.3">1</text>
<text x="318.6" y="58.3">3</text>
<text x="307.9" y="69.3">14</text>
<text x="318.9" y="69.3">1</text>
<text x="328.6" y="69.3">3</text>
<text x="251.6" y="76.6">5</text>
<text x="275.2" y="73">1</text>
<text x="317.7" y="80.8">13</text>
<text x="328.8" y="80.8">2</text>
<text x="348.9" y="89.9">9</text>
<text x="250.3" y="91.9">10</text>
<text x="328.8" y="91.6">1</text>
<text x="338.5" y="91.6">3</text>
<text x="363.3" y="90.9">4</text>
<text x="380.6" y="91.3">8</text>
<text x="394.8" y="93.6">4</text>
<text x="407.5" y="93.5">7</text>
<text x="251.6" y="106.8">6</text>
</g>
<g font-size="4.2">
<text x="49.1" y="124.2">60°</text>
<text x="77.1" y="164.7">1.50 TYP</text>
<text x="52.2" y="168.7">4.66</text>
<text x="234.2" y="192.4">4.48</text>
<text x="20.3" y="204">11.39</text>
<text x="199.9" y="214.7">14.40</text>
<text x="131.8" y="236.5">60.27</text>
<text x="365.5" y="247.2">CCAR 050 Suction Circuit 2</text>
</g>
<g font-size="3.5">
<text x="8" y="8.8">ITEM</text>
<text x="19.9" y="8.8">PART NUMBER</text>
<text x="54.4" y="8.8">DESCRIPTION</text>
<text x="172.7" y="8.8">VENDOR</text>
<text x="197.7" y="8.8">VENDOR NO</text>
<text x="226.8" y="8.8">QTY</text>
</g>
<g font-size="3.4">
<text x="357.8" y="241.9">TITLE:</text>
<text x="358.8" y="259.2">SIZE</text>
<text x="367.6" y="259.2">DWG. NO.</text>
<text x="418.3" y="259.3">REV</text>
<text x="358.8" y="272.9">SCALE: 1:8</text>
<text x="378.4" y="272.9">WEIGHT:</text>
<text x="404.5" y="272.9">SHEET 1 OF 1</text>
</g>
<g font-size="2.8">
<text x="340.2" y="8.6">REVISIONS</text>
<text x="11" y="17.3">2</text>
<text x="11" y="13">1</text>
<text x="19.9" y="17.3">BRSS-FTTG-0010</text>
<text x="19.9" y="13">BRSS-FTTG-0001</text>
<text x="54.4" y="17.3">REDUCER CPLG 1/4 FNPT X 1/8 FNPT BRASS</text>
<text x="54.4" y="13">ACCESS VLV CONN .25 ODS X .38 ODF</text>
<text x="170.1" y="13">UNITED REFRIG</text>
<text x="174.3" y="17.3">AAXION</text>
<text x="202.5" y="17.3">208P-4-2</text>
<text x="203.2" y="13">A31724</text>
<text x="229.3" y="13">3</text>
<text x="229.3" y="17.3">1</text>
<text x="271" y="13">REV.</text>
<text x="273.2" y="17.9">1</text>
<text x="301.9" y="17.9">GOT RID OF EXTRA 45 DEGREE ELBOW FITTINGS</text>
<text x="324.4" y="13">DESCRIPTION</text>
<text x="390.6" y="17.9">2/8/2021</text>
<text x="393.1" y="13">DATE</text>
<text x="408.9" y="13">APPROVED</text>
<text x="11" y="21.7">3</text>
<text x="19.9" y="21.7">CPPR-FTGW-0031</text>
<text x="54.4" y="21.7">BUSH</text>
<text x="63.5" y="21.7">.625 X .375 (5/8 X 3/8) (FTG x C) COPPER WROUGHT</text>
<text x="174" y="21.7">MUELLER</text>
<text x="202.9" y="21.7">W01717</text>
<text x="229.3" y="21.7">3</text>
<text x="11" y="26.1">4</text>
<text x="19.8" y="26.1">CPPR-FTGW-0151</text>
<text x="54.4" y="26.1">ELB 45 1.63 DIA (C x C) COPPER WROUGHT</text>
<text x="174" y="26.1">MUELLER</text>
<text x="201.7" y="26.1">W03055</text>
<text x="229.3" y="26.1">2</text>
<text x="11" y="34.8">6</text>
<text x="11" y="30.4">5</text>
<text x="19.8" y="34.8">CPPR-FTGW-0209</text>
<text x="19.8" y="30.4">CPPR-FTGW-0195</text>
<text x="54.4" y="34.8">ELB 90 LR ST 1.63 DIA (FTG x C) COPPER WROUGHT</text>
<text x="54.4" y="30.4">ELB 90 LR 1.63 DIA (C x C) COPPER WROUGHT</text>
<text x="174" y="34.8">MUELLER</text>
<text x="174" y="30.4">MUELLER</text>
<text x="202.1" y="34.8">W02355</text>
<text x="202.1" y="30.4">W02063</text>
<text x="229.3" y="34.8">1</text>
<text x="229.3" y="30.4">1</text>
<text x="11" y="39.2">7</text>
<text x="19.8" y="39.2">CPPR-TBGK-0019</text>
<text x="54.4" y="39.2">TUBE COPPER (K) 1.63 OD X 8.75 L</text>
<text x="174" y="39.2">MUELLER</text>
<text x="202.3" y="39.2">KC14020</text>
<text x="229.3" y="39.2">1</text>
<text x="11" y="47.9">9</text>
<text x="11" y="43.5">8</text>
<text x="19.8" y="47.9">CPPR-TBGK-0019</text>
<text x="19.8" y="43.5">CPPR-TBGK-0019</text>
<text x="54.4" y="47.9">TUBE COPPER (K) 1.63 OD X 43.00 L</text>
<text x="54.4" y="43.5">TUBE COPPER (K) 1.63 OD X 3.16 L</text>
<text x="173.9" y="47.9">MUELLER</text>
<text x="173.9" y="43.5">MUELLER</text>
<text x="202.3" y="47.9">KC14020</text>
<text x="202.3" y="43.5">KC14020</text>
<text x="229.3" y="47.9">1</text>
<text x="229.3" y="43.5">1</text>
<text x="10.2" y="52.3">10</text>
<text x="19.8" y="52.3">CPPR-TBGK-0019</text>
<text x="54.4" y="52.3">TUBE COPPER (L) 1.63 OD X 6.00 L</text>
<text x="173.9" y="52.3">MUELLER</text>
<text x="202.2" y="52.3">KC14020</text>
<text x="229.3" y="52.3">1</text>
<text x="10.2" y="56.6">11</text>
<text x="19.8" y="56.6">ELEC-COMP-0966</text>
<text x="54.4" y="56.6">SENSOR TEMPERATURE MCS-T100-20 (20ft CABLE)</text>
<text x="176.7" y="56.6">MCS</text>
<text x="199.5" y="56.6">MCS-T100-20</text>
<text x="229.3" y="56.6">1</text>
<text x="10.2" y="61">12</text>
<text x="10.2" y="65.4">13</text>
<text x="19.8" y="61">ELEC-COMP-1143</text>
<text x="19.8" y="65.4">ELEC-COMP-1529</text>
<text x="54.4" y="61">SWITCH PRESS LOW 10# OPEN 32# CLOSED</text>
<text x="54.4" y="65.4">THERMOWELL .25 NPT W/O HEAT XFER COMPOUND</text>
<text x="115.6" y="61">P100AP-201C</text>
<text x="168.6" y="61">JOHNSON CTRLS</text>
<text x="176.7" y="65.4">MCS</text>
<text x="192.1" y="65.4">MCS-WELL-1/4 WITHOUT</text>
<text x="199.1" y="61">P100AP-201C</text>
<text x="229.3" y="61">1</text>
<text x="229.3" y="65.4">1</text>
<text x="10.2" y="69.7">14</text>
<text x="19.8" y="69.7">ELEC-COMP-1581</text>
<text x="54.4" y="69.7">TRANSDUCER PRESS 0-667# R410A</text>
<text x="104" y="69.7">667F-T-20</text>
<text x="176.7" y="69.7">MCS</text>
<text x="202" y="69.7">667F-T-20</text>
<text x="229.3" y="69.7">1</text>
<text x="376.4" y="238.1">www.JetsonHVAC.com</text>
</g>
<g font-size="2.5">
<text x="337.4" y="232.5">SK</text>
<text x="344.1" y="232.6">12/30/2020</text>
</g>
<g font-size="2.2">
<text x="335.6" y="227.8">NAME</text>
<text x="348" y="227.8">DATE</text>
<text x="314.9" y="232.6">DRAWN</text>
<text x="315" y="237.4">CHECKED</text>
<text x="314.9" y="242.1">ENG APPR.</text>
<text x="315" y="251.6">Q.A.</text>
<text x="315" y="246.8">MFG APPR.</text>
<text x="241.7" y="257.2">DIMENSIONS ARE IN INCHES</text>
<text x="315" y="255.8">COMMENTS:</text>
<text x="241.7" y="262.5">TOLERANCES:</text>
<text x="241.7" y="267.8">.XX DECIMAL</text>
<text x="241.7" y="265.1">FRACTIONAL</text>
<text x="258.9" y="265.1">1/8</text>
<text x="259.1" y="267.8">.06</text>
<text x="241.7" y="273.1">ANGULAR</text>
<text x="241.7" y="270.4">.XXX DECIMAL</text>
<text x="259.2" y="270.4">.030</text>
<text x="259.7" y="273.1">1</text>
</g>
<g font-size="2.1">
<text x="241.7" y="253.6">UNLESS OTHERWISE SPECIFIED:</text>
<text x="321.1" y="272.9">DO NOT SCALE DRAWING</text>
</g>
<g font-size="2">
<text x="274.2" y="256.5">THE INFORMATION CONTAINED IN THIS</text>
<text x="277" y="253.6">PROPRIETARY AND CONFIDENTIAL</text>
<text x="274.2" y="259">DRAWING IS THE SOLE PROPERTY OF</text>
<text x="274.2" y="261.6">JETSON HVAC CORPORATION. ANY</text>
<text x="274.2" y="264.1">REPRODUCTION IN PART OR AS A WHOLE</text>
<text x="274.2" y="266.6">WITHOUT THE WRITTEN PERMISSION OF</text>
<text x="274.2" y="269.1">JETSON HVAC COPRPORATION IS</text>
<text x="274.2" y="271.7">PROHIBITED.</text>
</g>
</svg>
